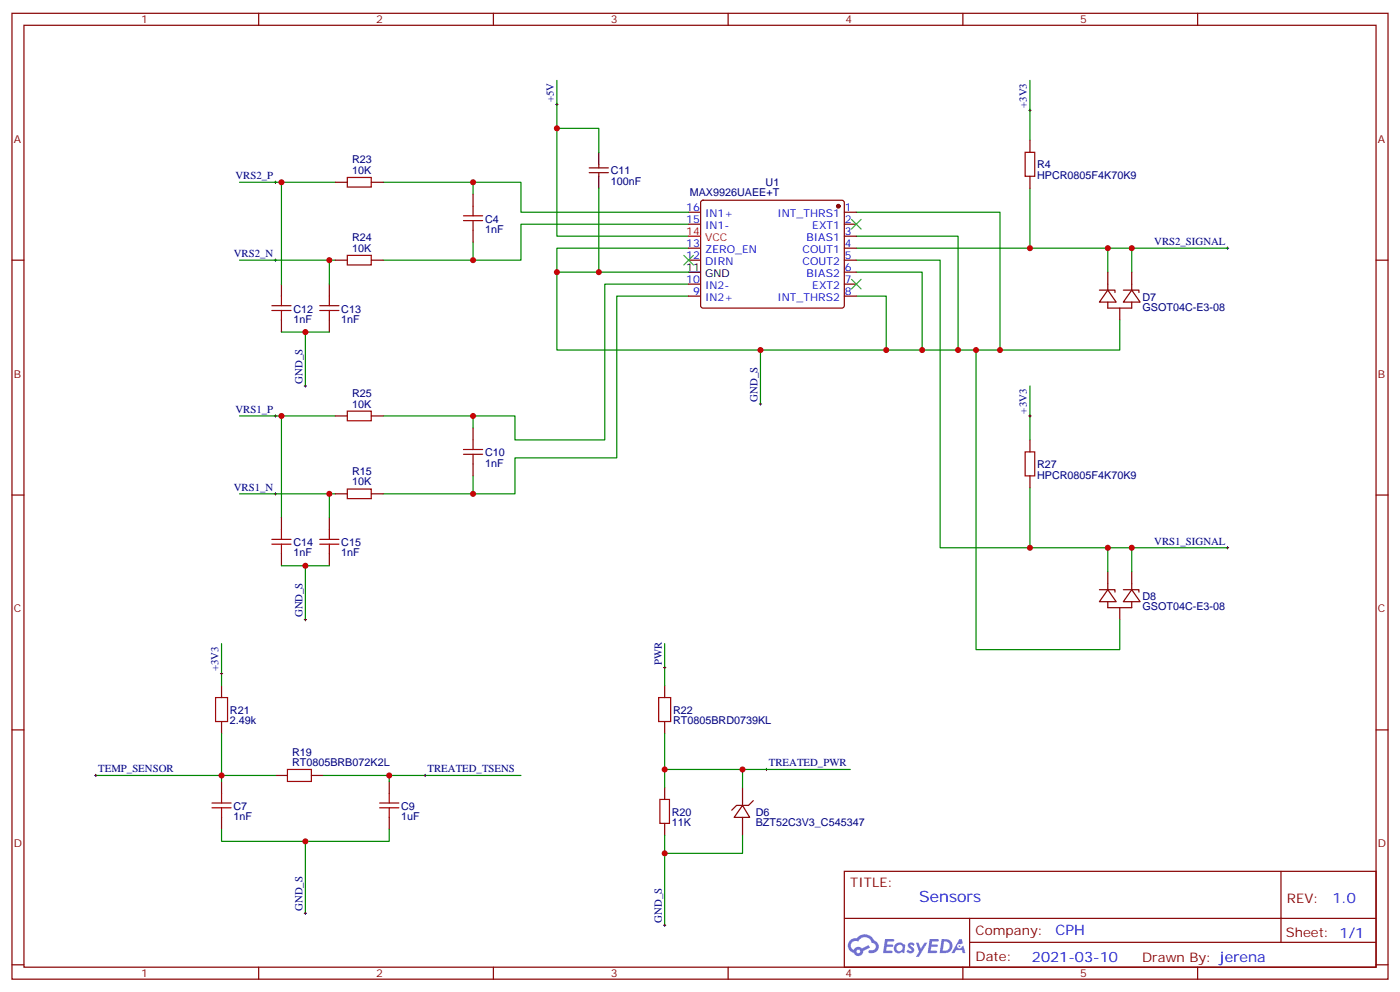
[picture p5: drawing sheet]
<svg xmlns="http://www.w3.org/2000/svg" width="412mm" height="292mm" viewBox="0 0 412 292" stroke-linecap="round" stroke-linejoin="round" font-family="sans-serif">
<g fill="none" stroke="#870000" stroke-width=".35">
<path d="M3.5 3.9h405.4v284.4h-405.4zM7.1 7.4h398.2v277.3h-398.2zM76.2 3.9v3.5M145.3 3.9v3.5M214.5 3.9v3.5M283.6 3.9v3.5M352.8 3.9v3.5M3.5 76.6h3.6M405.3 76.6h3.6M3.5 145.7h3.6M405.3 145.7h3.6M3.5 214.9h3.6"/>
<path d="M405.3 214.9h3.6M248.7 256.5h156.6v28.2h-156.6zM377.3 256.5v20.9M248.7 270.4h156.5M285.6 277.4h119.6M285.6 270.4v14.1M3.5 284h3.6M76.2 284.7v3.6M145.3 284.7v3.6M214.5 284.7v3.6M283.6 284.7v3.6M352.8 284.7v3.6"/>
<path d="M405.3 284h3.6"/>
</g>
<g fill="#5487ff">
<path d="M267.7 277.7a1.22 1.22 0 0 1 1.7 .2l-.4 .6a.47 .47 0 0 0-.3-.4 .47 .47 0 0 0-.5 .2l.1 .2a1.14 1.14 0 0 1 .8 1.8 1.14 1.14 0 0 1-1.9 0l-.2-.2 .5-.6 .7 .5a.29 .29 0 0 0 .3-.3 .29 .29 0 0 0-.2-.3 1.04 1.04 0 0 1-.6-1.7z"/>
<path d="M260.7 276.4h2.4l.3 .2-.2 .5-1.8 .1-.1 .8h1.5l.3 .4-.3 .4h-1.6l-.2 1.1h1.7l.2 .3-.2 .3-2.6 .1z"/>
<path d="M273.8 276.4h2.4l.3 .2-.1 .5-1.8 .1-.2 .8h1.6l.3 .4-.4 .4h-1.6l-.1 1.1h1.7l.2 .3-.2 .3-2.6 .1z"/>
<path d="M282.6 276.4h.7l.3 1.3-.6 .3a.69 .69 0 0 0-1 .3 .69 .69 0 0 0 .4 .9 .69 .69 0 0 0 .9-.6l.5-.2 .6 2.2h-.8l-.2-.9h-1.8l-.5 .9h-.8z"/>
<path d="M269.8 277.5h.8l.6 1.8 1.1-1.8h.9l-2.6 4.2h-.8l.9-1.5z"/>
<path d="M277.4 276.4l-.6 4.2h1.3a2.11 2.11 0 0 0 2.5-2.1 2.11 2.11 0 0 0-2.5-2.1zM278.1 277.2a1.39 1.39 0 0 1 1.7 1.4 1.39 1.39 0 0 1-1.8 1.3h-.3z"/>
<path d="M263.7 278.1a1.54 1.54 0 0 0-.1 2.1 1.54 1.54 0 0 0 2.2 .1l.6 .3 .3-2.3-.2-.3h-.4a1.49 1.49 0 0 0-2.4 .1zM264 279.1a.94 .94 0 0 1 1.8 0 .94 .94 0 0 1-1.8 0z"/>
<path d="M250.4 276.8a2.18 2.18 0 0 0 1.1 3.7 1.44 1.44 0 0 0 1.6 .9 1.44 1.44 0 0 0 1.2-1.4l2-1-.5-.8-1.9 1a1.47 1.47 0 0 0-2.4 .4 1.39 1.39 0 0 1-.7-1.9 1.39 1.39 0 0 1 2-.5 2.12 2.12 0 0 1 2.2-1.3 2.12 2.12 0 0 1 1.9 1.7 1.14 1.14 0 0 1 1.1 1.4 1.14 1.14 0 0 1-1.7 .7 .43 .43 0 0 0-.5 .4 .43 .43 0 0 0 .4 .5 1.98 1.98 0 0 0 2.5-1.2 1.98 1.98 0 0 0-1.2-2.6 3.1 3.1 0 0 0-5.3-.6l-.9 .1zM252.3 280.1a.55 .55 0 0 1 1.1 0 .55 .55 0 0 1-1.1 0z"/>
<circle cx="282.6" cy="278.5" r=".26"/>
</g>
<g fill="none" stroke="#a10000" stroke-width=".35">
<path d="M102.3 52.2h7.1v2.9h-7.1zM302 44.8h2.8v7.1h-2.8zM102.3 75.2h7.1v2.8h-7.1zM136.5 63.5h5.7M136.5 64.9h5.7M139.3 60.7v2.8M139.3 64.9v2.9M80.1 90h5.6M80.1 91.4h5.6M82.9 87.2v2.8M82.9 91.4v2.8M94.2 90h5.6"/>
<path d="M94.2 91.4h5.6M97 87.2v2.8M97 91.4v2.8M102.3 121h7.1v2.9h-7.1zM136.5 132.3h5.7M136.5 133.7h5.7M139.3 129.5v2.8M139.3 133.7v2.9M302 133h2.8v7.1h-2.8zM80.1 158.8h5.6M82.9 156v2.8M94.2 158.8h5.6"/>
<path d="M97 156v2.8M102.3 144h7.1v2.8h-7.1zM80.1 160.2h5.6M82.9 160.2v2.8M94.2 160.2h5.6M97 160.2v2.8M63.5 205.4h3.5v7h-3.5zM194 205.4h3.6v7h-3.6zM62.4 236.4h5.7M62.4 237.8h5.7M65.3 233.6v2.8M65.3 237.8v2.8"/>
<path d="M84.7 226.5h7v3.5h-7zM111.8 236.4h5.7M111.8 237.8h5.7M114.7 233.6v2.8M114.7 237.8v2.8M194.4 235.3h2.8v7.1h-2.8z"/>
</g>
<g fill="none" stroke="#870000" stroke-width=".35">
<path d="M98.8 53.7h3.5M109.4 53.7h3.5M139.3 57.2v3.5M173.6 50.8h5.6M173.6 49.4h5.6M176.4 48.4v1M176.4 50.8v1.1M206.6 59.2l.5-.3h40.9l.5 .3 .2 .5-.1 30.6-.6 .4-41.2-.1-.4-.6v-30.3zM303.4 41.3v3.5M303.4 51.9v3.5M98.8 76.6h3.5M109.4 76.6h3.5"/>
<path d="M139.3 67.8v3.5M202.8 62.5h3.6M202.8 66h3.6M202.8 73.1h3.6M202.8 76.6h3.6M248.7 62.5h3.5M248.7 66h3.5M248.7 69.5h3.5M248.7 73.1h3.5M248.7 76.6h3.5M82.9 83.6v3.6M82.9 94.2v3.6"/>
<path d="M97 83.6v3.6M97 94.2v3.6M202.8 83.6h3.6M202.8 87.2h3.6M248.7 80.1h3.5M248.7 83.6h3.5M248.7 87.2h3.5M323.8 85.4h4.6v.7M326.3 85.4l2.5 3.5h-5zM326.3 80.1v5.3M326.3 88.9v1.8h7.1v-1.8M329.8 90.7v3.5"/>
<path d="M330.9 85.4h4.6v.7M333.4 85.4l2.4 3.5h-4.9zM333.4 80.1v5.3M98.8 122.4h3.5M109.4 122.4h3.5M139.3 126v3.5M139.3 136.6v3.5M303.4 129.5v3.5M82.9 152.4v3.6M97 152.4v3.6M98.8 145.4h3.5M109.4 145.4h3.5"/>
<path d="M303.4 140.1v3.5M82.9 163v3.5M97 163v3.5M323.8 173.6h4.6v.7M326.3 173.6l2.5 3.5h-5zM326.3 177.1v1.8h7.1v-1.8M326.3 168.3v5.3M329.8 178.9v3.5M330.9 173.6h4.6v.7M333.4 173.6l2.4 3.5h-4.9zM333.4 168.3v5.3M65.3 201.8v3.6"/>
<path d="M65.3 212.4v3.5M195.8 201.8v3.6M195.8 212.4v3.5M65.3 230v3.6M81.1 228.3h3.6M91.7 228.3h3.5M114.7 230v3.6M195.8 231.8v3.5M218.7 237.1l2.1 3.5h-4.5zM218.7 231.8v5.3M221.9 235.7l-1.4 1.4h-3.5l-1.5 1.4M65.3 240.6v3.6"/>
<path d="M114.7 240.6v3.6M195.8 242.4v3.5M218.7 240.6v5.3"/>
</g>
<g fill="none" stroke="#008700" stroke-width=".35">
<path d="M164 23.7v45.8h38.8M164 37.8h12.4v7M303.4 23.7v17.6M70.6 53.7h28.2M82.9 53.7v29.9M112.9 53.7h26.4v3.5M139.3 53.7h14.2v8.8h49.3M176.4 55.4v24.7M303.4 55.4v17.7h-51.2M70.6 76.6h28.2M97 76.6v7M139.3 71.3v5.3h-26.4"/>
<path d="M202.8 66h-49.3v10.6h-14.2M202.8 73.1h-38.8v7M252.2 76.6h24.7v84.7h26.5M252.2 69.5h30v33.5M252.2 62.5h42.4v40.5h-130.6v-22.9h38.8M303.4 73.1h58.2M326.3 73.1v7M333.4 73.1v7M82.9 97.8h14.1M90 97.8v15.8M202.8 87.2h-21.1v47.6h-30v10.6h-12.4M202.8 83.6h-24.6v45.9h-26.5v-7.1h-12.4"/>
<path d="M252.2 80.1h19.4v22.9M252.2 87.2h8.9v15.8M329.8 94.2v8.8h-35.2M224 103v15.9M287.5 103v88.2h42.3v-8.8M303.4 113.6v15.9M70.6 122.4h28.2M82.9 122.4v30M112.9 122.4h26.4v3.6M70.6 145.4h28.2M97 145.4v7M139.3 140.1v5.3h-26.4"/>
<path d="M303.4 143.6v17.7h58.2M82.9 166.5h14.1M90 166.5v15.9M326.3 161.3v7M333.4 161.3v7M65.3 189.5v12.3M195.8 189.5v12.3M65.3 215.9v12.4h-37.1M195.8 215.9v15.9M81.1 228.3h-15.8v1.7M95.2 228.3h19.5v1.7M114.7 228.3h38.8"/>
<path d="M195.8 226.5h54.7M218.7 226.5v5.3M65.3 244.2v3.5h49.4v-3.5M90 247.7v21.2M195.8 245.9v5.3h22.9v-5.3M195.8 251.2v21.2"/>
</g>
<g fill="none" stroke="#000" stroke-width=".29">
<path d="M163.7 30.7h.7M164 30.4v.7M303 32.5h.7M303.4 32.1v.7M80.8 53.7h.7M81.1 53.3v.7M80.8 76.6h.7M81.1 76.2v.7M361.2 73.1h.7M361.6 72.7v.7M89.6 113.6h.7M90 113.3v.7"/>
<path d="M223.7 118.9h.7M224 118.6v.7M80.8 122.4h.7M81.1 122.1v.7M303 122.4h.7M303.4 122.1v.7M80.8 145.4h.7M81.1 145v.7M361.2 161.3h.7M361.6 160.9v.7M64.9 198.3h.7M65.3 197.9v.7"/>
<path d="M89.6 182.4h.7M90 182.1v.7M195.4 196.5h.7M195.8 196.2v.7M27.9 228.3h.7M28.2 227.9v.7M124.9 228.3h.7M125.2 227.9v.7M225.4 226.5h.7M225.8 226.2v.7M89.6 268.9h.7M90 268.5v.7"/>
<path d="M195.4 272.4h.7M195.8 272v.7"/>
</g>
<circle cx="246.9" cy="60.7" r=".53" fill="#870000" stroke="#870000" stroke-width=".35"/>
<path d="M176.4 44.8v3.6M176.4 51.9v3.5M202.8 80.1h3.6" fill="none" stroke="#000" stroke-width=".35"/>
<path d="M202.8 69.5h3.6" fill="none" stroke="#f00" stroke-width=".35"/>
<path d="M201.4 75.2l2.9 2.8M204.3 75.2l-2.9 2.8M250.8 64.6l2.8 2.8M253.6 64.6l-2.8 2.8M250.8 82.2l2.8 2.9M253.6 82.2l-2.8 2.9" fill="none" stroke="#3c3" stroke-width=".35"/>
<g fill="#c00">
<circle cx="65.3" cy="228.3" r=".88"/>
<circle cx="114.7" cy="228.3" r=".88"/>
<circle cx="195.8" cy="226.5" r=".88"/>
<circle cx="218.7" cy="226.5" r=".88"/>
<circle cx="287.5" cy="103" r=".88"/>
<circle cx="303.4" cy="161.3" r=".88"/>
<circle cx="326.3" cy="161.3" r=".88"/>
<circle cx="333.4" cy="161.3" r=".88"/>
<circle cx="282.2" cy="103" r=".88"/>
<circle cx="271.6" cy="103" r=".88"/>
<circle cx="261.1" cy="103" r=".88"/>
<circle cx="333.4" cy="73.1" r=".88"/>
<circle cx="326.3" cy="73.1" r=".88"/>
<circle cx="294.6" cy="103" r=".88"/>
<circle cx="303.4" cy="73.1" r=".88"/>
<circle cx="139.3" cy="76.6" r=".88"/>
<circle cx="164" cy="80.1" r=".88"/>
<circle cx="139.3" cy="122.4" r=".88"/>
<circle cx="139.3" cy="145.4" r=".88"/>
<circle cx="139.3" cy="53.7" r=".88"/>
<circle cx="176.4" cy="80.1" r=".88"/>
<circle cx="164" cy="37.8" r=".88"/>
<circle cx="82.9" cy="53.7" r=".88"/>
<circle cx="97" cy="76.6" r=".88"/>
<circle cx="82.9" cy="122.4" r=".88"/>
<circle cx="97" cy="145.4" r=".88"/>
<circle cx="90" cy="247.7" r=".88"/>
<circle cx="195.8" cy="251.2" r=".88"/>
<circle cx="90" cy="97.8" r=".88"/>
<circle cx="90" cy="166.5" r=".88"/>
<circle cx="224" cy="103" r=".88"/>
</g>
<text font-size="4.6" fill="#00f" x="270.8" y="265.5">Sensors</text>
<g font-size="4.2" fill="#00f">
<text x="392.5" y="265.8">1.0</text>
<text x="310.9" y="275.3">CPH</text>
<text x="304" y="283.1">2021-03-10</text>
</g>
<g font-size="3.9" fill="#800">
<text x="250.5" y="261.1">TITLE:</text>
<text x="379.1" y="265.8">REV:</text>
<text x="287.4" y="275.3">Company:</text>
<text x="378.7" y="275.9">Sheet: 1/1</text>
<text x="287.4" y="283">Date:</text>
<text x="336.4" y="283.1">Drawn By: jerena</text>
</g>
<g font-size="3.2" fill="#800">
<text x="41.6" y="6.9">1</text>
<text x="110.8" y="6.9">2</text>
<text x="179.9" y="6.9">3</text>
<text x="249.1" y="6.9">4</text>
<text x="318.2" y="6.9">5</text>
<text x="4.1" y="42">A</text>
<text x="405.9" y="42">A</text>
<text x="4.1" y="111.2">B</text>
<text x="405.9" y="111.2">B</text>
<text x="4.1" y="180.3">C</text>
<text x="405.9" y="180.3">C</text>
<text x="4.1" y="249.4">D</text>
<text x="405.9" y="249.4">D</text>
<text x="41.6" y="287.7">1</text>
<text x="110.8" y="287.7">2</text>
<text x="179.9" y="287.7">3</text>
<text x="249.1" y="287.7">4</text>
<text x="318.2" y="287.7">5</text>
</g>
<g font-size="3.2" fill="#000080">
<text x="163.2" y="30" transform="rotate(-90 163.2 30)">+5V</text>
<text x="302.5" y="31.8" transform="rotate(-90 302.5 31.8)">+3V3</text>
<text x="103.7" y="48">R23</text>
<text x="69.4" y="52.8">VRS2_P</text>
<text x="103.7" y="51.2">10K</text>
<text x="179.9" y="51.2">C11</text>
<text x="305.5" y="52.7">HPCR0805F4K70K9</text>
<text x="305.5" y="49.5">R4</text>
<text x="179.9" y="54.4">100nF</text>
<text x="203.2" y="57.7">MAX9926UAEE+T</text>
<text x="225.5" y="54.6">U1</text>
<text x="142.9" y="65.5">C4</text>
<text x="103.7" y="70.9">R24</text>
<text x="142.9" y="68.5">1nF</text>
<text x="68.8" y="75.7">VRS2_N</text>
<text x="103.7" y="74.1">10K</text>
<text x="340" y="72.2">VRS2_SIGNAL</text>
<text x="336.5" y="88.5">D7</text>
<text x="86.4" y="95">1nF</text>
<text x="86.4" y="92">C12</text>
<text x="100.5" y="95">1nF</text>
<text x="100.5" y="92">C13</text>
<text x="336.5" y="91.5">GSOT04C-E3-08</text>
<text x="89.1" y="112.9" transform="rotate(-90 89.1 112.9)">GND_S</text>
<text x="103.7" y="120">10K</text>
<text x="103.7" y="116.8">R25</text>
<text x="223.1" y="118.2" transform="rotate(-90 223.1 118.2)">GND_S</text>
<text x="69.4" y="121.6">VRS1_P</text>
<text x="302.5" y="121.7" transform="rotate(-90 302.5 121.7)">+3V3</text>
<text x="142.9" y="137.3">1nF</text>
<text x="142.9" y="134.3">C10</text>
<text x="305.5" y="137.7">R27</text>
<text x="103.7" y="142.9">10K</text>
<text x="103.7" y="139.7">R15</text>
<text x="305.5" y="140.9">HPCR0805F4K70K9</text>
<text x="68.8" y="144.5">VRS1_N</text>
<text x="86.4" y="160.8">C14</text>
<text x="100.5" y="160.8">C15</text>
<text x="340" y="160.4">VRS1_SIGNAL</text>
<text x="86.4" y="163.8">1nF</text>
<text x="100.5" y="163.8">1nF</text>
<text x="336.5" y="179.7">GSOT04C-E3-08</text>
<text x="336.5" y="176.7">D8</text>
<text x="89.1" y="181.7" transform="rotate(-90 89.1 181.7)">GND_S</text>
<text x="64.4" y="197.6" transform="rotate(-90 64.4 197.6)">+3V3</text>
<text x="194.9" y="195.8" transform="rotate(-90 194.9 195.8)">PWR</text>
<text x="67.7" y="213.2">2.49k</text>
<text x="67.7" y="210.1">R21</text>
<text x="198.3" y="213.2">RT0805BRD0739KL</text>
<text x="198.3" y="210.1">R22</text>
<text x="28.9" y="227.4">TEMP_SENSOR</text>
<text x="86" y="225.5">RT0805BRB072K2L</text>
<text x="86" y="222.4">R19</text>
<text x="125.9" y="227.4">TREATED_TSENS</text>
<text x="226.5" y="225.6">TREATED_PWR</text>
<text x="68.8" y="238.4">C7</text>
<text x="118.2" y="238.4">C9</text>
<text x="68.8" y="241.4">1nF</text>
<text x="118.2" y="241.4">1uF</text>
<text x="197.9" y="243.2">11K</text>
<text x="197.9" y="240.1">R20</text>
<text x="222.6" y="243.2">BZT52C3V3_C545347</text>
<text x="222.6" y="240.1">D6</text>
<text x="89.1" y="268.1" transform="rotate(-90 89.1 268.1)">GND_S</text>
<text x="194.9" y="271.7" transform="rotate(-90 194.9 271.7)">GND_S</text>
</g>
<g font-size="3.2" fill="#00f">
<text x="202.2" y="65.7">15</text>
<text x="202.2" y="62.1">16</text>
<text x="207.7" y="63.9">IN1+</text>
<text x="229" y="63.9">INT_THRS1</text>
<text x="248.9" y="62.1">1</text>
<text x="248.9" y="65.7">2</text>
<text x="207.7" y="67.4">IN1-</text>
<text x="237.5" y="70.9">BIAS1</text>
<text x="239.3" y="67.4">EXT1</text>
<text x="248.9" y="69.2">3</text>
<text x="202.2" y="76.2">12</text>
<text x="202.2" y="72.7">13</text>
<text x="207.7" y="78">DIRN</text>
<text x="207.7" y="74.5">ZERO_EN</text>
<text x="236.4" y="74.5">COUT1</text>
<text x="236.4" y="78">COUT2</text>
<text x="248.9" y="72.7">4</text>
<text x="248.9" y="76.2">5</text>
<text x="202.2" y="83.3">10</text>
<text x="237.5" y="81.5">BIAS2</text>
<text x="248.9" y="79.8">6</text>
<text x="248.9" y="83.3">7</text>
<text x="204.2" y="86.8">9</text>
<text x="207.7" y="88.6">IN2+</text>
<text x="207.7" y="85.1">IN2-</text>
<text x="229" y="88.6">INT_THRS2</text>
<text x="239.3" y="85.1">EXT2</text>
<text x="248.9" y="86.8">8</text>
</g>
<g font-size="3.2" fill="#f00">
<text x="202.2" y="69.2">14</text>
<text x="207.7" y="70.9">VCC</text>
</g>
<g font-size="3.2">
<text x="202.2" y="79.8">11</text>
<text x="207.7" y="81.5">GND</text>
</g>
</svg>
